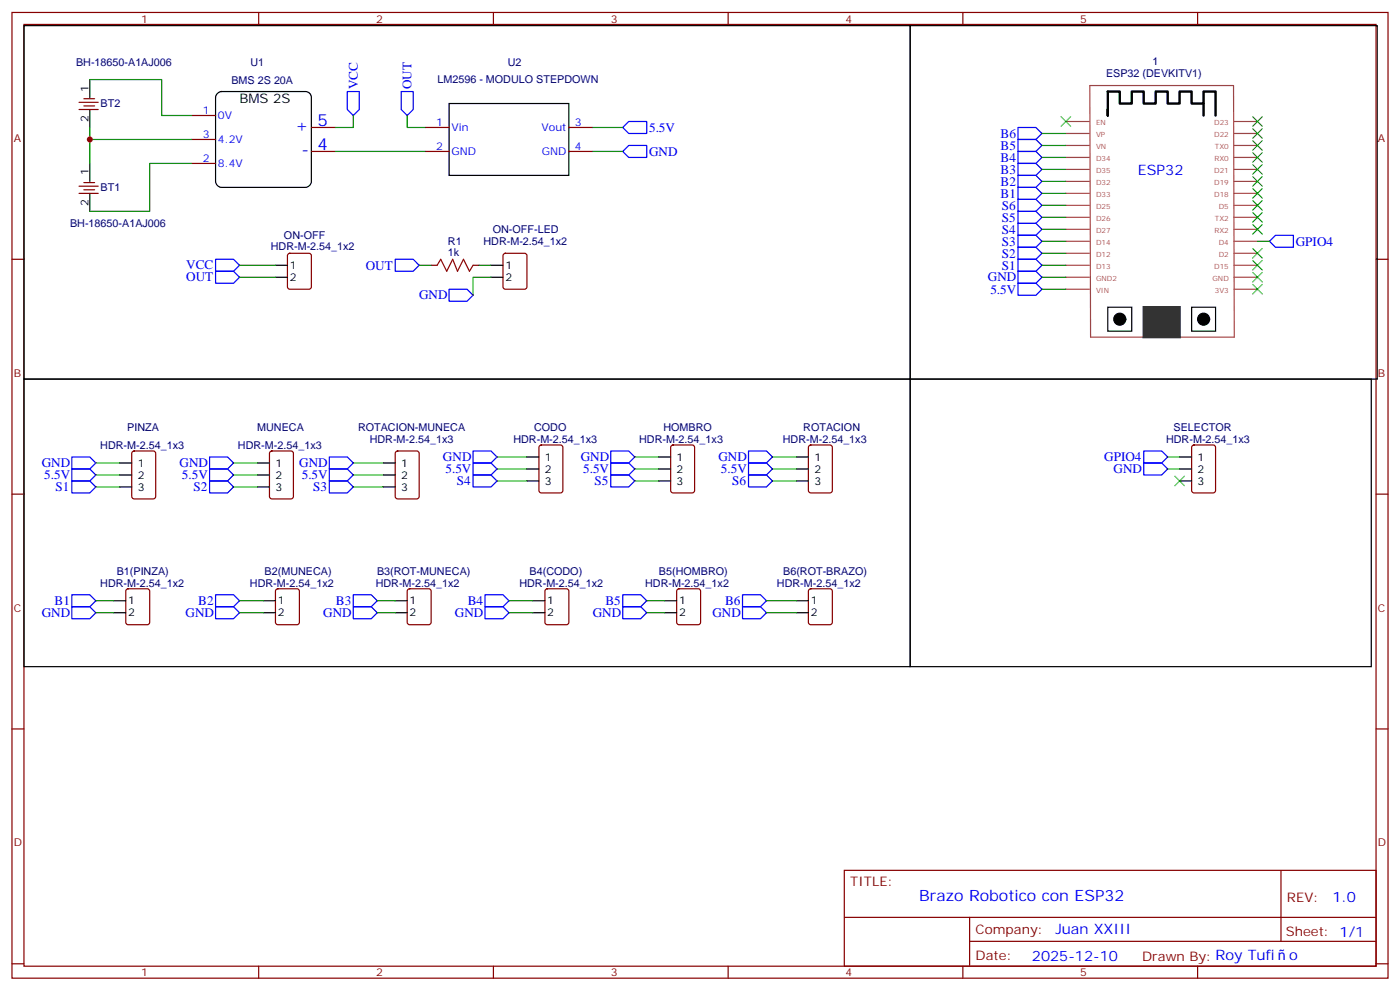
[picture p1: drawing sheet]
<svg xmlns="http://www.w3.org/2000/svg" width="412mm" height="292mm" viewBox="0 0 412 292" stroke-linecap="round" stroke-linejoin="round" font-family="sans-serif">
<g fill="none" stroke="#870000" stroke-width=".35">
<path d="M3.5 3.7h405.4v284.3h-405.4zM7.1 7.2h398.2v277.3h-398.2zM76.2 3.7v3.5M145.3 3.7v3.5M214.5 3.7v3.5M283.6 3.7v3.5M352.8 3.7v3.5M23.3 30.1h5.6M23.3 32.2h5.6M24.7 29.1h3.2M24.7 31.2h3.2M56.4 34h7.1"/>
<path d="M91.7 37.5h7.1M125.2 37.5h7.1M167.6 37.5h7M23.3 54.8h5.6M23.3 56.9h5.6M24.7 53.8h3.2M24.7 55.9h3.2M56.4 48.1h7.1M56.4 41.1h7.1M91.7 44.6h7.1M125.2 44.6h7.1M167.6 44.6h7"/>
<path d="M3.5 76.3h3.6M84.9 74.8l.5-.2h5.6l.7 .4v9.5l-.4 .6-5.9 .1-.7-.5v-9.4zM127 78.1h1.8M139.3 78.1h1.8M148.4 74.8l.5-.2h5.6l.7 .4v9.5l-.4 .6-5.9 .1-.7-.5v-9.4zM405.3 76.3h3.6M39 133l.5-.2h5.7l.6 .4 .1 13-.5 .6-5.9 .1-.6-.5-.1-12.9zM79.6 133l.5-.2h5.6l.7 .4v13l-.4 .6-5.9 .1-.7-.5v-12.9zM116.7 133l.4-.2h5.7l.6 .4 .1 13-.5 .6-5.9 .1-.6-.5-.1-12.9zM159 131.2l.5-.2h5.6l.7 .5v12.9l-.5 .7h-5.8l-.7-.4-.1-13zM197.8 131.2l.5-.2h5.6l.7 .5v12.9l-.5 .7h-5.8l-.7-.4v-13zM238.4 131.2l.4-.2h5.7l.6 .5 .1 12.9-.5 .7h-5.9l-.6-.4-.1-13z"/>
<path d="M351.2 131.2l.5-.2h5.7l.6 .5 .1 12.9-.5 .7h-5.9l-.6-.4-.1-13zM3.5 145.5h3.6M405.3 145.5h3.6M37.3 173.6l.4-.2h5.7l.6 .4 .1 9.4-.5 .7h-5.9l-.6-.4-.1-9.4zM81.4 173.6l.4-.2h5.7l.6 .4 .1 9.4-.5 .7h-5.9l-.6-.4-.1-9.4zM120.2 173.6l.4-.2h5.7l.6 .4 .1 9.4-.5 .7h-5.9l-.6-.4-.1-9.4zM160.7 173.6l.5-.2h5.7l.6 .4 .1 9.4-.5 .7h-5.9l-.6-.4-.1-9.4zM199.6 173.6l.4-.2h5.7l.6 .4 .1 9.4-.5 .7h-5.9l-.6-.4-.1-9.4zM238.4 173.6l.4-.2h5.7l.6 .4 .1 9.4-.5 .7h-5.9l-.6-.4-.1-9.4zM3.5 214.6h3.6M405.3 214.6h3.6M248.7 256.3h156.6v28.2h-156.6z"/>
<path d="M377.3 256.3v20.9M248.7 270.1h156.5M285.6 277.2h119.6M285.6 270.1v14.1M3.5 283.8h3.6M76.2 284.5v3.5M145.3 284.5v3.5M214.5 284.5v3.5M283.6 284.5v3.5M352.8 284.5v3.5M405.3 283.8h3.6"/>
</g>
<g fill="none" stroke="#000" stroke-width=".35">
<path d="M26.5 23.4v5.3M26.5 32.2v5.3M64.1 27.5l1.2-.5h24.7a1.76 1.76 0 0 1 1.7 1.7v24.7a1.89 1.89 0 0 1-1.7 1.8h-24.7a1.89 1.89 0 0 1-1.8-1.8v-24.7zM132.3 30.5h35.3v21.1h-35.3zM26.5 48.1v5.3M26.5 56.9v5.3M81.1 78.1h3.6M144.6 78.1h3.6M81.1 81.6h3.6M144.6 81.6h3.6M326.3 90.5h7.1v7h-7.1zM351 90.5h7.1v7h-7.1z"/>
<path d="M35.3 136.3h3.5M35.3 139.8h3.5M75.8 136.3h3.6M75.8 139.8h3.6M112.9 136.3h3.5M112.9 139.8h3.5M155.2 134.5h3.5M155.2 138.1h3.5M194 134.5h3.6M194 138.1h3.6M234.6 134.5h3.5M234.6 138.1h3.5"/>
<path d="M347.5 134.5h3.5M347.5 138.1h3.5M35.3 143.4h3.5M75.8 143.4h3.6M112.9 143.4h3.5M155.2 141.6h3.5M194 141.6h3.6M234.6 141.6h3.5M347.5 141.6h3.5M33.5 176.9h3.5M77.6 176.9h3.5M116.4 176.9h3.5"/>
<path d="M157 176.9h3.5M195.8 176.9h3.5M234.6 176.9h3.5M33.5 180.4h3.5M77.6 180.4h3.5M116.4 180.4h3.5M157 180.4h3.5M195.8 180.4h3.5M234.6 180.4h3.5"/>
</g>
<g fill="none" stroke="#008700" stroke-width=".35">
<path d="M26.5 23.4h21.1v10.6h8.8M26.5 37.5v10.6M104.1 34v3.5h-5.3M119.9 34v3.5h5.3M174.6 37.5h8.8M306.9 39.3h7.1M26.5 41.1h29.9M56.4 48.1h-12.3v14.1h-17.6M98.8 44.6h26.4M174.6 44.6h8.8M306.9 56.9h7.1M306.9 53.4h7.1"/>
<path d="M306.9 49.9h7.1M306.9 46.4h7.1M306.9 42.8h7.1M70.6 78.1h10.5M123.5 78.1h3.5M141.1 78.1h3.5M306.9 78.1h7.1M306.9 74.6h7.1M306.9 71h7.1M306.9 67.5h7.1M306.9 64h7.1M306.9 60.5h7.1"/>
<path d="M370.4 71h3.5M70.6 81.6h10.5M144.6 81.6h-5.3v5.3M306.9 81.6h7.1M306.9 85.2h7.1M28.2 136.3h7.1M28.2 139.8h7.1M68.8 136.3h7M68.8 139.8h7M104.1 136.3h8.8M104.1 139.8h8.8M146.4 134.5h8.8"/>
<path d="M146.4 138.1h8.8M187 134.5h7M187 138.1h7M227.5 134.5h7.1M227.5 138.1h7.1M344 134.5h3.5M344 138.1h3.5M28.2 143.4h7.1M68.8 143.4h7M104.1 143.4h8.8M146.4 141.6h8.8M187 141.6h7"/>
<path d="M227.5 141.6h7.1M28.2 176.9h5.3M70.6 176.9h7M111.1 176.9h5.3M149.9 176.9h7.1M190.5 176.9h5.3M225.8 176.9h8.8M28.2 180.4h5.3M70.6 180.4h7M111.1 180.4h5.3M149.9 180.4h7.1M190.5 180.4h5.3"/>
<path d="M225.8 180.4h8.8"/>
</g>
<g fill="none" stroke="#00f" stroke-width=".35">
<path d="M102.3 27h3.5v5.2l-1.7 1.8-1.8-1.8zM118.2 27h3.5v5.2l-1.8 1.8-1.7-1.8zM185.2 35.8h5.3v3.5h-5.3l-1.8-1.8zM299.9 37.5h5.3l1.7 1.8-1.7 1.8h-5.3zM183.4 44.6l1.8-1.8h5.3v3.6h-5.3zM299.9 58.7h5.3l1.7 1.8-1.7 1.7h-5.3zM299.9 55.2h5.3l1.7 1.7-1.7 1.8h-5.3zM299.9 51.6h5.3l1.7 1.8-1.7 1.8h-5.3zM299.9 48.1h5.3l1.7 1.8-1.7 1.7h-5.3zM299.9 44.6h5.3l1.7 1.8-1.7 1.7h-5.3zM299.9 41.1h5.3l1.7 1.7-1.7 1.8h-5.3zM63.5 76.3h5.3l1.8 1.8-1.8 1.8h-5.3z"/>
<path d="M63.5 79.9h5.3l1.8 1.7-1.8 1.8h-5.3zM116.4 76.3h5.3l1.8 1.8-1.8 1.8h-5.3zM299.9 76.3h5.3l1.7 1.8-1.7 1.8h-5.3zM299.9 72.8h5.3l1.7 1.8-1.7 1.7h-5.3zM299.9 69.3h5.3l1.7 1.7-1.7 1.8h-5.3zM299.9 65.8h5.3l1.7 1.7-1.7 1.8h-5.3zM299.9 62.2h5.3l1.7 1.8-1.7 1.8h-5.3zM299.9 79.9h5.3l1.7 1.7-1.7 1.8h-5.3zM373.9 71l1.8-1.7h5.3v3.5h-5.3zM132.3 85.2h5.3l1.7 1.7-1.7 1.8h-5.3zM299.9 83.4h5.3l1.7 1.8-1.7 1.7h-5.3zM21.2 134.5h5.3l1.7 1.8-1.7 1.8h-5.3z"/>
<path d="M21.2 138.1h5.3l1.7 1.7-1.7 1.8h-5.3zM61.7 134.5h5.3l1.8 1.8-1.8 1.8h-5.3zM61.7 138.1h5.3l1.8 1.7-1.8 1.8h-5.3zM97 134.5h5.3l1.8 1.8-1.8 1.8h-5.3zM97 138.1h5.3l1.8 1.7-1.8 1.8h-5.3zM139.3 132.8h5.3l1.8 1.7-1.8 1.8h-5.3zM139.3 136.3h5.3l1.8 1.8-1.8 1.7h-5.3zM139.3 139.8h5.3l1.8 1.8-1.8 1.8h-5.3zM179.9 132.8h5.3l1.8 1.7-1.8 1.8h-5.3zM179.9 136.3h5.3l1.8 1.8-1.8 1.7h-5.3zM179.9 139.8h5.3l1.8 1.8-1.8 1.8h-5.3zM220.5 132.8h5.3l1.7 1.7-1.7 1.8h-5.3z"/>
<path d="M220.5 136.3h5.3l1.7 1.8-1.7 1.7h-5.3zM220.5 139.8h5.3l1.7 1.8-1.7 1.8h-5.3zM336.9 136.3h5.3l1.8 1.8-1.8 1.7h-5.3zM336.9 132.8h5.3l1.8 1.7-1.8 1.8h-5.3zM21.2 141.6h5.3l1.7 1.8-1.7 1.7h-5.3zM61.7 141.6h5.3l1.8 1.8-1.8 1.7h-5.3zM97 141.6h5.3l1.8 1.8-1.8 1.7h-5.3zM21.2 175.1h5.3l1.7 1.8-1.7 1.7h-5.3zM21.2 178.6h5.3l1.7 1.8-1.7 1.8h-5.3zM63.5 175.1h5.3l1.8 1.8-1.8 1.7h-5.3zM63.5 178.6h5.3l1.8 1.8-1.8 1.8h-5.3zM104.1 175.1h5.3l1.7 1.8-1.7 1.7h-5.3z"/>
<path d="M104.1 178.6h5.3l1.7 1.8-1.7 1.8h-5.3zM142.9 175.1h5.3l1.7 1.8-1.7 1.7h-5.3zM142.9 178.6h5.3l1.7 1.8-1.7 1.8h-5.3zM183.4 175.1h5.3l1.8 1.8-1.8 1.7h-5.3zM183.4 178.6h5.3l1.8 1.8-1.8 1.8h-5.3zM218.7 175.1h5.3l1.8 1.8-1.8 1.7h-5.3zM218.7 178.6h5.3l1.8 1.8-1.8 1.8h-5.3z"/>
</g>
<g fill="none" stroke="#a64a4a" stroke-width=".35">
<path d="M314 39.3h6.9M314 35.8h6.9M321 25.2h42.4l.2 74.1h-42.3zM363.5 39.3h6.9M363.5 35.8h6.9M314 56.9h6.9M314 53.4h6.9M314 49.9h6.9M314 46.4h6.9M314 42.8h6.9M363.5 56.9h6.9M363.5 53.4h6.9"/>
<path d="M363.5 49.9h6.9M363.5 46.4h6.9M363.5 42.8h6.9M314 78.1h6.9M314 74.6h6.9M314 71h6.9M314 67.5h6.9M314 64h6.9M314 60.5h6.9M363.5 78.1h6.9M363.5 74.6h6.9M363.5 71h6.9"/>
<path d="M363.5 67.5h6.9M363.5 64h6.9M363.5 60.5h6.9M314 85.2h6.9M314 81.6h6.9M363.5 85.2h6.9M363.5 81.6h6.9"/>
</g>
<path d="M336.9 90.5h10.6v8.8h-10.6z" fill="#333" stroke="#333" stroke-width=".71"/>
<g fill="#000" stroke="#000" stroke-width=".35">
<circle cx="329.8" cy="94" r="1.76"/>
<circle cx="354.5" cy="94" r="1.76"/>
</g>
<path d="M326.3 32.2v1.8v-7h3.5v3.5h3.6v-3.5h3.5v3.5h3.5v-3.5h3.6v3.5h3.5v-3.5h3.5v3.5h3.5v-3.5h3.6v7M354.5 30.5v3.5" fill="none" stroke="#000" stroke-width=".71"/>
<path d="M128.8 78.1l1-1.8 1.8 3.6 1.7-3.6 1.5 3.6 1.7-3.6 1.8 3.6 1-1.8" fill="none" stroke="#a10000" stroke-width=".35"/>
<g fill="none" stroke="#3c3" stroke-width=".35">
<path d="M312.6 34.4l2.8 2.8M315.4 34.4l-2.8 2.8M369 34.4l2.8 2.8M369 37.9l2.8 2.8M371.8 34.4l-2.8 2.8M371.8 37.9l-2.8 2.8M369 41.4l2.8 2.8M369 44.9l2.8 2.9M369 48.5l2.8 2.8M369 52l2.8 2.8M369 55.5l2.8 2.8M369 59.1l2.8 2.8"/>
<path d="M371.8 41.4l-2.8 2.8M371.8 44.9l-2.8 2.9M371.8 48.5l-2.8 2.8M371.8 52l-2.8 2.8M371.8 55.5l-2.8 2.8M371.8 59.1l-2.8 2.8M369 62.6l2.8 2.8M369 66.1l2.8 2.8M369 73.2l2.8 2.8M369 76.7l2.8 2.8M371.8 62.6l-2.8 2.8M371.8 66.1l-2.8 2.8"/>
<path d="M371.8 73.2l-2.8 2.8M371.8 76.7l-2.8 2.8M369 80.2l2.8 2.8M369 83.7l2.8 2.9M371.8 80.2l-2.8 2.8M371.8 83.7l-2.8 2.9M346.1 140.2l2.8 2.8M348.9 140.2l-2.8 2.8"/>
</g>
<circle cx="26.5" cy="41.1" r=".88" fill="#c00"/>
<path d="M7.1 7.5h261v104.1h-261zM268.1 7.5h137.6v104.1h-137.6zM7.1 111.6h261v84.7h-261zM268.1 111.6h135.8v84.7h-135.8z" fill="none" stroke="#000" stroke-width=".35"/>
<g font-size="4.9" fill="#00f">
<text x="87" y="38.6">+</text>
<text x="93.5" y="37.2">5</text>
<text x="88.8" y="45.6">-</text>
<text x="93.5" y="44.2">4</text>
</g>
<text font-size="4.6" fill="#00f" x="270.8" y="265.3">Brazo Robotico con ESP32</text>
<g font-size="4.2" fill="#00f">
<text x="335.1" y="51.6">ESP32</text>
<text x="392.5" y="265.5">1.0</text>
<text x="310.9" y="275.1">Juan XXIII</text>
<text x="304" y="282.9">2025-12-10</text>
<text x="379.7" y="282.7">o</text>
</g>
<g font-size="3.9" fill="#00f">
<text x="105.4" y="26.2" transform="rotate(-90 105.4 26.2)">VCC</text>
<text x="121.2" y="26.2" transform="rotate(-90 121.2 26.2)">OUT</text>
<text x="191.2" y="38.8">5.5V</text>
<text x="294.8" y="40.6">B6</text>
<text x="191.2" y="45.8">GND</text>
<text x="294.8" y="47.6">B4</text>
<text x="294.8" y="44.1">B5</text>
<text x="294.8" y="51.2">B3</text>
<text x="294.8" y="58.2">B1</text>
<text x="294.8" y="54.7">B2</text>
<text x="295.1" y="65.3">S5</text>
<text x="295.1" y="61.7">S6</text>
<text x="295.1" y="68.8">S4</text>
<text x="295.1" y="75.8">S2</text>
<text x="295.1" y="72.3">S3</text>
<text x="381.7" y="72.4">GPIO4</text>
<text x="54.8" y="82.9">OUT</text>
<text x="54.9" y="79.3">VCC</text>
<text x="107.8" y="79.4">OUT</text>
<text x="291" y="82.9">GND</text>
<text x="295.1" y="79.4">S1</text>
<text x="123.4" y="88.1">GND</text>
<text x="291.7" y="86.5">5.5V</text>
<text x="12.3" y="137.6">GND</text>
<text x="52.9" y="137.6">GND</text>
<text x="88.2" y="137.6">GND</text>
<text x="130.5" y="135.8">GND</text>
<text x="171.1" y="135.8">GND</text>
<text x="211.6" y="135.8">GND</text>
<text x="325.3" y="135.8">GPIO4</text>
<text x="13" y="141.1">5.5V</text>
<text x="53.6" y="141.1">5.5V</text>
<text x="88.9" y="141.1">5.5V</text>
<text x="131.2" y="139.4">5.5V</text>
<text x="134.6" y="142.9">S4</text>
<text x="171.8" y="139.4">5.5V</text>
<text x="175.1" y="142.9">S5</text>
<text x="212.4" y="139.3">5.5V</text>
<text x="215.7" y="142.9">S6</text>
<text x="328" y="139.4">GND</text>
<text x="16.4" y="144.6">S1</text>
<text x="57" y="144.6">S2</text>
<text x="92.2" y="144.6">S3</text>
<text x="16.1" y="178.1">B1</text>
<text x="58.4" y="178.2">B2</text>
<text x="99" y="178.2">B3</text>
<text x="137.8" y="178.2">B4</text>
<text x="178.3" y="178.2">B5</text>
<text x="213.6" y="178.2">B6</text>
<text x="12.3" y="181.7">GND</text>
<text x="54.6" y="181.7">GND</text>
<text x="95.2" y="181.7">GND</text>
<text x="134" y="181.7">GND</text>
<text x="174.6" y="181.7">GND</text>
<text x="209.9" y="181.7">GND</text>
</g>
<text font-size="3.9" x="70.6" y="30.4">BMS 2S</text>
<g font-size="3.9" fill="#800">
<text x="250.5" y="260.8">TITLE:</text>
<text x="379.1" y="265.5">REV:</text>
<text x="287.4" y="275">Company:</text>
<text x="378.7" y="275.7">Sheet: 1/1</text>
<text x="287.4" y="282.7">Date:</text>
<text x="336.4" y="282.8">Drawn By: Roy Tufi</text>
</g>
<g font-size="3.2" fill="#800">
<text x="41.6" y="6.7">1</text>
<text x="110.8" y="6.7">2</text>
<text x="179.9" y="6.7">3</text>
<text x="249.1" y="6.7">4</text>
<text x="318.2" y="6.7">5</text>
<text x="4.1" y="41.8">A</text>
<text x="405.9" y="41.8">A</text>
<text x="4.1" y="110.9">B</text>
<text x="405.9" y="110.9">B</text>
<text x="4.1" y="180.1">C</text>
<text x="405.9" y="180.1">C</text>
<text x="4.1" y="249.2">D</text>
<text x="405.9" y="249.2">D</text>
<text x="41.6" y="287.5">1</text>
<text x="110.8" y="287.5">2</text>
<text x="179.9" y="287.5">3</text>
<text x="249.1" y="287.5">4</text>
<text x="318.2" y="287.5">5</text>
</g>
<g font-size="3.2" fill="#000080">
<text x="22.4" y="19.3">BH-18650-A1AJ006</text>
<text x="73.7" y="19.3">U1</text>
<text x="149.6" y="19.3">U2</text>
<text x="325.8" y="22.8">ESP32 (DEVKITV1)</text>
<text x="339.5" y="19.3">1</text>
<text x="68.2" y="24.6">BMS 2S 20A</text>
<text x="128.9" y="24.6">LM2596 - MODULO STEPDOWN</text>
<text x="29.6" y="31.6">BT2</text>
<text x="29.6" y="56.3">BT1</text>
<text x="20.6" y="66.9">BH-18650-A1AJ006</text>
<text x="83.7" y="70.4">ON-OFF</text>
<text x="145.2" y="68.7">ON-OFF-LED</text>
<text x="79.8" y="73.5">HDR-M-2.54_1x2</text>
<text x="132" y="75.3">1k</text>
<text x="132" y="72.1">R1</text>
<text x="142.4" y="72.2">HDR-M-2.54_1x2</text>
<text x="37.5" y="126.9">PINZA</text>
<text x="75.8" y="126.9">MUNECA</text>
<text x="105.5" y="126.9">ROTACION-MUNECA</text>
<text x="108.9" y="130.4">HDR-M-2.54_1x3</text>
<text x="151.2" y="130.4">HDR-M-2.54_1x3</text>
<text x="157.3" y="126.9">CODO</text>
<text x="188.3" y="130.4">HDR-M-2.54_1x3</text>
<text x="195.4" y="126.9">HOMBRO</text>
<text x="230.6" y="130.4">HDR-M-2.54_1x3</text>
<text x="236.6" y="126.8">ROTACION</text>
<text x="343.5" y="130.4">HDR-M-2.54_1x3</text>
<text x="345.7" y="126.9">SELECTOR</text>
<text x="29.5" y="132.2">HDR-M-2.54_1x3</text>
<text x="70.1" y="132.2">HDR-M-2.54_1x3</text>
<text x="29.5" y="172.7">HDR-M-2.54_1x2</text>
<text x="34.4" y="169.2">B1(PINZA)</text>
<text x="73.6" y="172.7">HDR-M-2.54_1x2</text>
<text x="78" y="169.2">B2(MUNECA)</text>
<text x="110.7" y="172.7">HDR-M-2.54_1x2</text>
<text x="111.1" y="169.2">B3(ROT-MUNECA)</text>
<text x="153" y="172.7">HDR-M-2.54_1x2</text>
<text x="156" y="169.2">B4(CODO)</text>
<text x="190" y="172.7">HDR-M-2.54_1x2</text>
<text x="194.1" y="169.2">B5(HOMBRO)</text>
<text x="228.8" y="172.7">HDR-M-2.54_1x2</text>
<text x="230.7" y="169.2">B6(ROT-BRAZO)</text>
</g>
<g font-size="3.2">
<text x="26.1" y="27" transform="rotate(-90 26.1 27)">1</text>
<text x="26.1" y="36" transform="rotate(-90 26.1 36)">2</text>
<text x="26.1" y="51.6" transform="rotate(-90 26.1 51.6)">1</text>
<text x="26.1" y="60.7" transform="rotate(-90 26.1 60.7)">2</text>
<text x="85.4" y="79.2">1</text>
<text x="85.4" y="82.7">2</text>
<text x="148.9" y="79.2">1</text>
<text x="148.9" y="82.7">2</text>
<text x="40.6" y="137.4">1</text>
<text x="81.1" y="137.4">1</text>
<text x="118.2" y="137.4">1</text>
<text x="160.5" y="135.6">1</text>
<text x="199.3" y="135.6">1</text>
<text x="239.9" y="135.6">1</text>
<text x="352.8" y="135.6">1</text>
<text x="40.6" y="140.9">2</text>
<text x="81.1" y="140.9">2</text>
<text x="118.2" y="140.9">2</text>
<text x="160.5" y="142.7">3</text>
<text x="160.5" y="139.1">2</text>
<text x="199.3" y="142.7">3</text>
<text x="199.3" y="139.1">2</text>
<text x="239.9" y="142.7">3</text>
<text x="239.9" y="139.1">2</text>
<text x="352.8" y="142.7">3</text>
<text x="352.8" y="139.1">2</text>
<text x="40.6" y="144.4">3</text>
<text x="81.1" y="144.4">3</text>
<text x="118.2" y="144.4">3</text>
<text x="37.7" y="177.9">1</text>
<text x="81.8" y="177.9">1</text>
<text x="120.6" y="177.9">1</text>
<text x="161.2" y="177.9">1</text>
<text x="200" y="177.9">1</text>
<text x="238.8" y="177.9">1</text>
<text x="37.7" y="181.5">2</text>
<text x="81.8" y="181.5">2</text>
<text x="120.6" y="181.5">2</text>
<text x="161.2" y="181.5">2</text>
<text x="200" y="181.5">2</text>
<text x="238.8" y="181.5">2</text>
</g>
<g font-size="3.2" fill="#00f">
<text x="59.7" y="33.7">1</text>
<text x="64.2" y="35.1">0V</text>
<text x="59.7" y="40.7">3</text>
<text x="128.5" y="37.2">1</text>
<text x="133" y="38.6">Vin</text>
<text x="159.5" y="38.6">Vout</text>
<text x="169.3" y="37.2">3</text>
<text x="59.7" y="47.8">2</text>
<text x="64.2" y="42.1">4.2V</text>
<text x="128.5" y="44.2">2</text>
<text x="133" y="45.6">GND</text>
<text x="159.6" y="45.6">GND</text>
<text x="169.3" y="44.2">4</text>
<text x="64.2" y="49.2">8.4V</text>
</g>
<g font-size="2.1" fill="#a54b4b">
<text x="322.8" y="40.3">VP</text>
<text x="322.8" y="36.8">EN</text>
<text x="357.7" y="40.3">D22</text>
<text x="357.7" y="36.8">D23</text>
<text x="322.8" y="47.4">D34</text>
<text x="322.8" y="43.9">VN</text>
<text x="357.7" y="47.4">RX0</text>
<text x="357.9" y="43.9">TX0</text>
<text x="322.8" y="50.9">D35</text>
<text x="357.7" y="50.9">D21</text>
<text x="322.8" y="58">D33</text>
<text x="322.8" y="54.5">D32</text>
<text x="357.7" y="58">D18</text>
<text x="357.7" y="54.5">D19</text>
<text x="322.8" y="65">D26</text>
<text x="322.8" y="61.5">D25</text>
<text x="357.9" y="65">TX2</text>
<text x="359" y="61.5">D5</text>
<text x="322.8" y="68.6">D27</text>
<text x="357.7" y="68.6">RX2</text>
<text x="322.8" y="75.6">D12</text>
<text x="322.8" y="72.1">D14</text>
<text x="359" y="75.6">D2</text>
<text x="359" y="72.1">D4</text>
<text x="322.8" y="82.7">GND2</text>
<text x="322.8" y="79.1">D13</text>
<text x="357.1" y="82.7">GND</text>
<text x="357.7" y="79.1">D15</text>
<text x="322.8" y="86.2">VIN</text>
<text x="357.9" y="86.2">3V3</text>
</g>
</svg>
